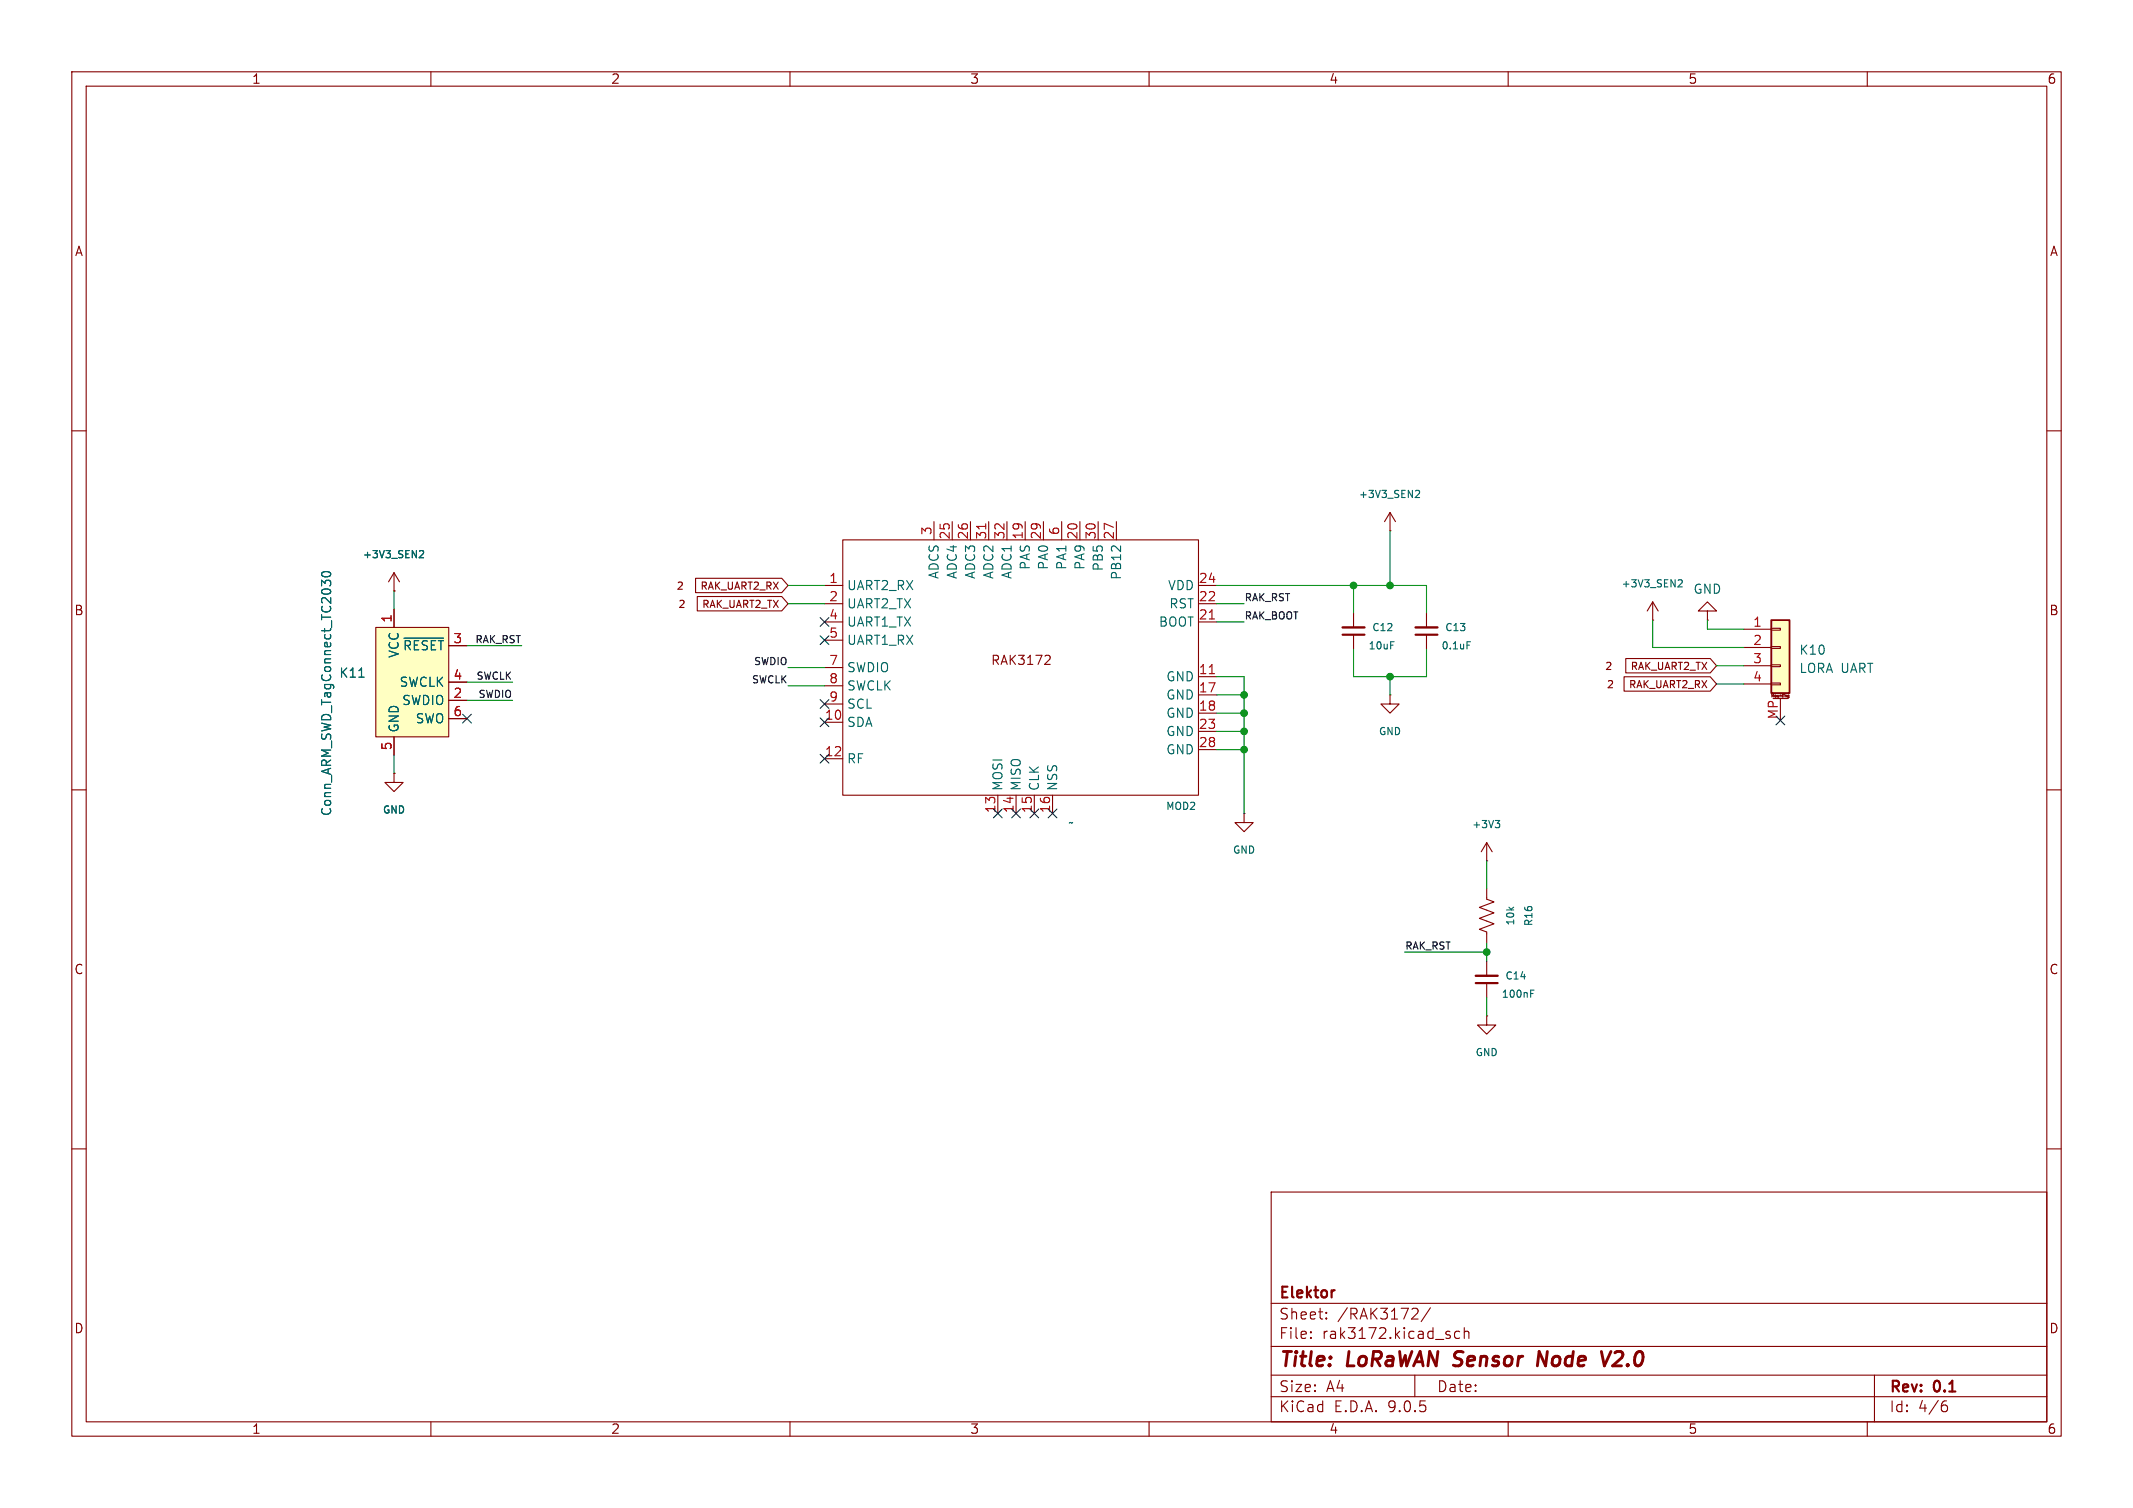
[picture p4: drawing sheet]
<svg xmlns="http://www.w3.org/2000/svg" width="297mm" height="210mm" viewBox="0 0 297 210" stroke-linecap="round" stroke-linejoin="round" font-family="sans-serif">
<g fill="none" stroke="#840000" stroke-width=".15">
<path d="M10 10h277v190h-277zM12 12h273v186h-273zM60 10v2M110 10v2M160 10v2M210 10v2M260 10v2M10 60h2M117.3 75.2h49.6v35.5h-49.6zM130 72.6v2.6M132.6 72.6v2.6M135.1 72.6v2.6"/>
<path d="M137.7 72.6v2.6M140.2 72.6v2.6M142.7 72.6v2.6M145.3 72.6v2.6M147.8 72.6v2.6M150.4 72.6v2.6M152.9 72.6v2.6M155.4 72.6v2.6M193.5 73.9h.1M193.5 71.4l-.7 1.2M193.5 71.4l.8 1.2M193.5 71.4v2.5"/>
<path d="M285 60h2M114.8 81.5h2.5M114.8 84.1h2.5M114.8 86.6h2.5M114.8 89.2h2.5M114.8 93h2.5M114.8 95.5h2.5M114.8 98h2.5M146 91.3l.2 .2v.3l-.8 .7h.8M166.9 81.5h2.5M166.9 84.1h2.5M166.9 86.6h2.5"/>
<path d="M166.9 94.2h2.5M166.9 96.8h2.5M166.9 99.3h2.5M188.5 85.3v2.1M188.5 88.4v2M193.5 96.8v1.2h1.3l-1.3 1.3-1.2-1.3h1.2M193.5 96.8h.1M198.6 85.3v2.1M198.6 88.4v2M230.1 86.4h.1M230.1 83.8l-.7 1.3M230.1 83.8l.8 1.3"/>
<path d="M230.1 83.8v2.6M237.7 85.1h1.3l-1.3-1.3-1.2 1.3h1.2v1.3M237.7 86.4h.1M10 110h2M114.8 100.6h2.5M114.8 105.7h2.5M138.9 110.7v2.6M141.5 110.7v2.6M144 110.7v2.6M146.6 110.7v2.6M166.9 101.9h2.5M166.9 104.4h2.5"/>
<path d="M173.2 113.3v1.3h1.3l-1.3 1.2-1.2-1.2h1.2M173.2 113.3h.1M207 119.9h.1M207 117.3l-.8 1.3M207 117.3l.8 1.3M207 117.3v2.6M285 110h2M10 160h2M177 166h108v32h-108zM285 160h2M60 198v2M110 198v2"/>
<path d="M160 198v2M177 194.5h108M177 191.5h108M177 187.5h108M177 181.5h108M182.5 186.3h.1l-.1 .1M182.5 186.3v.1M182.5 185.5v.1M182.5 185.5h.1l-.1 .1M184.7 183.6v.1M184.7 183.6h-.1l.1 .1M184.7 182.8v.1"/>
<path d="M184.7 182.8h-.1l.1 .1M196.8 182.2l.5 .1a.41 .41 0 0 1 .1 .5l-.9 .9h1M197 191.5v3M199.2 182.1l-1.3 2M203.2 185.5l-.4-.1-.3 .3v.4l.2 .2 .1 .1 .4-.1M203.9 185.5a.37 .37 0 0 1 .6 .1v.8M203.9 184.9v1.5M210 198v2M260 198v2M261 191.5v6.5M270.6 195.7h.4l.2 .3-.1 .5-.2 .1h-.3M271 195.1l-.4 .1"/>
</g>
<path d="M214.1 190.2l.2-2 .9 2M224.3 188.2l-.9 2M225.2 188.2l-.3 .2M225.8 189.1l-1.3 1.1h1.3" fill="none" stroke="#840000" stroke-width=".4"/>
<path d="M186.9 88.4h3.1M197.1 88.4h3.1M185.7 179.7h.1" fill="none" stroke="#840000" stroke-width=".3"/>
<path d="M186.9 87.4h3.1M197.1 87.4h3.1" fill="none" stroke="#840000" stroke-width=".33"/>
<path d="M197.1 68.3h.4l.2 .3-.7 .7h.7M193.6 89.4h.5M204.3 89.4h.4M233.7 80.8l.4-.1 .1 .3-.6 .7h.6M208.2 114.3h.6l-.3 .3 .3 .1v.4l-.2 .2h-.3" fill="none" stroke="#006464" stroke-width=".15"/>
<path d="M137.3 72.9v.8M168.4 86.2h.7M168.4 93.8h.7" fill="none" stroke="#a90000" stroke-width=".15"/>
<path d="M246.6 86.4h2.6v10.1h-2.6z" fill="#ffffc2"/>
<path d="M246.6 86.4h2.6v10.1h-2.6z" fill="none" stroke="#840000" stroke-width=".25"/>
<g fill="none" stroke="#840000" stroke-width=".15">
<path d="M54.9 79.8l-.8 1.2M54.9 79.8l.7 1.2M54.9 79.8v2.5M54.9 82.3h.1M242.8 87.6h3.8M242.8 90.2h3.8M242.8 92.7h3.8M242.8 95.3h3.8M246.6 87.5h1.3v.3h-1.3zM246.6 90h1.3v.3h-1.3zM246.6 92.6h1.3v.2h-1.3zM246.6 95.1h1.3v.3h-1.3z"/>
<path d="M246.7 97.1v-.4l.1 .3 .2-.3v.4M246.9 97.3h2M247.9 97.3v3M248.2 96.7v.3M248.4 96.7h.1M249.1 96.8v.3l-.2 .1M249.1 96.8l-.2 .1v.2h.2M54.9 107.7v1.3h1.2l-1.2 1.2-1.3-1.2h1.3M54.9 107.7h.1M207 123.7v1.5l1 .4-2 .8 2 .7-2 .8 2 .8-2 .7 1 .4v1.5M207 133.9v2M207 136.9v2"/>
<path d="M207 141.5v1.2h1.3l-1.3 1.3-1.3-1.3h1.3M207 141.5h.1"/>
</g>
<path d="M205.5 136.9h3" fill="none" stroke="#840000" stroke-width=".3"/>
<path d="M205.5 135.9h3" fill="none" stroke="#840000" stroke-width=".33"/>
<path d="M58.5 76.7h.3l.2 .3-.6 .7h.6M213.1 138.4h.4M213.1 137.9h.5" fill="none" stroke="#006464" stroke-width=".15"/>
<path d="M52.3 87.4h10.2v15.2h-10.2z" fill="#ffffc2"/>
<g fill="none" stroke="#840000" stroke-width=".15">
<path d="M52.3 87.4h10.2v15.2h-10.2zM54.9 82.3h.1M54.9 84.8v2.6M62.5 89.9h2.5M62.5 95h2.5M62.5 97.5h2.5M96.9 80.5h12l.8 1-.8 1h-12zM97.1 83.1h11.8l.8 1-.8 1h-11.8zM226.1 94.2h12l.9 1.1-.9 1h-12zM226.4 91.7h11.7l.9 1-.9 1h-11.7zM54.9 107.7h.1M54.9 102.6v2.6"/>
<path d="M62.5 100.1h2.5"/>
</g>
<path d="M44.9 79.7l.4-.1 .5 .1 .2 .1v.2a.79 .79 0 0 1-1.2 0zM58.5 76.7h.3l.2 .3-.6 .7h.6M46 81.4v-.3l-.2-.3-.4 .1-.1 .3-.5-.4v.8M50 94.3h.7M56.3 88.9h5.4" fill="none" stroke="#006464" stroke-width=".15"/>
<g fill="none" stroke="#009600" stroke-width=".15">
<path d="M193.5 73.9v7.6M54.9 82.3v2.5M65 89.9h7.6M65 95h6.4M65 97.5h6.4M109.7 81.5h5.1M109.7 84.1h5.1M109.7 93h5.1M109.7 95.5h5.1M169.4 86.6h3.8M169.4 81.5h29.2v3.8M169.4 94.2h3.8v19.1"/>
<path d="M169.4 96.8h3.8M169.4 99.3h3.8M169.4 84.1h3.8M188.5 81.5v3.8M188.5 90.4v3.8h10.1v-3.8M193.5 94.2v2.6M230.1 86.4v3.8h12.7M237.7 86.4v1.2h5.1M239 92.7h3.8M239 95.3h3.8M54.9 105.2v2.5M169.4 101.9h3.8"/>
<path d="M169.4 104.4h3.8M207 119.9v3.8M195.6 132.6h11.4M207 131.3v2.6M207 138.9v2.6"/>
</g>
<g fill="none" stroke="#000084" stroke-width=".15">
<path d="M64.4 99.5l1.2 1.2M65.6 99.5l-1.2 1.2M114.2 88.5l1.2 1.3M114.2 97.4l1.2 1.3M114.2 100l1.2 1.2M114.2 86l1.2 1.2M115.4 88.5l-1.2 1.3M115.4 97.4l-1.2 1.3M115.4 100l-1.2 1.2M115.4 86l-1.2 1.2M247.3 99.7l1.2 1.2M248.5 99.7l-1.2 1.2"/>
<path d="M114.2 105.1l1.2 1.2M115.4 105.1l-1.2 1.2M138.3 112.7l1.2 1.2M139.5 112.7l-1.2 1.2M140.9 112.7l1.2 1.2M142.1 112.7l-1.2 1.2M143.4 112.7l1.2 1.2M144.6 112.7l-1.2 1.2M145.9 112.7l1.3 1.2M147.2 112.7l-1.3 1.2"/>
</g>
<g fill="#009600" stroke="#009600" stroke-width=".15">
<circle cx="173.2" cy="101.9" r=".46"/>
<circle cx="173.2" cy="96.8" r=".46"/>
<circle cx="173.2" cy="99.3" r=".46"/>
<circle cx="193.5" cy="94.2" r=".46"/>
<circle cx="173.2" cy="104.4" r=".46"/>
<circle cx="193.5" cy="81.5" r=".46"/>
<circle cx="188.5" cy="81.5" r=".46"/>
<circle cx="207" cy="132.6" r=".46"/>
</g>
<g font-size="2.8" fill="#840000">
<text x="178" y="190.9">Title:</text>
<text x="187.7" y="190.9">LoRaWAN Sensor</text>
<text x="215.7" y="190.9">Node</text>
<text x="225.5" y="190.9">V2.0</text>
</g>
<g font-size="2.1" fill="#840000">
<text x="178" y="184">Sheet:</text>
<text x="178" y="181.2">Elektor</text>
<text x="186.2" y="184">/RAK3172/</text>
<text x="178" y="186.7">File:</text>
<text x="184.1" y="186.7">rak3172.kicad_sch</text>
<text x="178" y="196.9">KiCad</text>
<text x="178" y="194.1">Size:</text>
<text x="184.7" y="194.1">A4</text>
<text x="185.7" y="196.9">E.D.A.</text>
<text x="193.3" y="196.9">9.0.5</text>
<text x="200" y="194.1">Date:</text>
<text x="263" y="194.3">Rev:</text>
<text x="263" y="196.9">Id:</text>
<text x="267.1" y="196.9">4/6</text>
<text x="269.4" y="194.3">0.1</text>
</g>
<g font-size="1.8" fill="#840000">
<text x="35" y="11.9">1</text>
<text x="85" y="11.9">2</text>
<text x="135" y="11.9">3</text>
<text x="185" y="11.9">4</text>
<text x="235" y="11.9">5</text>
<text x="285" y="11.9">6</text>
<text x="10.3" y="35.9">A</text>
<text x="285.3" y="35.9">A</text>
<text x="10.3" y="85.9">B</text>
<text x="285.3" y="85.9">B</text>
<text x="137.9" y="92.8">RAK3172</text>
<text x="10.3" y="135.9">C</text>
<text x="285.3" y="135.9">C</text>
<text x="10.3" y="185.9">D</text>
<text x="285.3" y="185.9">D</text>
<text x="35" y="199.9">1</text>
<text x="85" y="199.9">2</text>
<text x="135" y="199.9">3</text>
<text x="185" y="199.9">4</text>
<text x="235" y="199.9">5</text>
<text x="285" y="199.9">6</text>
</g>
<g font-size="1.8" fill="#a90000">
<text x="129.8" y="74.6" transform="rotate(-90 129.8 74.6)">3</text>
<text x="132.3" y="75.2" transform="rotate(-90 132.3 75.2)">25</text>
<text x="134.9" y="75.2" transform="rotate(-90 134.9 75.2)">26</text>
<text x="137.4" y="75.2" transform="rotate(-90 137.4 75.2)">31</text>
<text x="140" y="75.2" transform="rotate(-90 140 75.2)">32</text>
<text x="142.5" y="75.2" transform="rotate(-90 142.5 75.2)">19</text>
<text x="145" y="75.2" transform="rotate(-90 145 75.2)">29</text>
<text x="147.6" y="74.6" transform="rotate(-90 147.6 74.6)">6</text>
<text x="150.1" y="75.2" transform="rotate(-90 150.1 75.2)">20</text>
<text x="152.7" y="75.2" transform="rotate(-90 152.7 75.2)">30</text>
<text x="155.2" y="75.2" transform="rotate(-90 155.2 75.2)">27</text>
<text x="115.4" y="81.3">1</text>
<text x="115.4" y="83.8">2</text>
<text x="166.8" y="81.3">24</text>
<text x="166.8" y="83.8">22</text>
<text x="54.6" y="86.8" transform="rotate(-90 54.6 86.8)">1</text>
<text x="63" y="89.7">3</text>
<text x="115.4" y="86.4">4</text>
<text x="115.4" y="88.9">5</text>
<text x="166.8" y="86.4">21</text>
<text x="244" y="87.4">1</text>
<text x="244" y="89.9">2</text>
<text x="63" y="94.7">4</text>
<text x="115.4" y="92.7">7</text>
<text x="115.4" y="95.3">8</text>
<text x="166.8" y="94">11</text>
<text x="244" y="92.5">3</text>
<text x="244" y="95">4</text>
<text x="63" y="97.3">2</text>
<text x="63" y="99.8">6</text>
<text x="114.8" y="100.3">10</text>
<text x="115.4" y="97.8">9</text>
<text x="166.8" y="96.5">17</text>
<text x="166.8" y="99.1">18</text>
<text x="166.8" y="101.6">23</text>
<text x="247.6" y="100.3" transform="rotate(-90 247.6 100.3)">MP</text>
<text x="54.6" y="104.6" transform="rotate(-90 54.6 104.6)">5</text>
<text x="114.8" y="105.4">12</text>
<text x="166.8" y="104.1">28</text>
<text x="138.7" y="113.3" transform="rotate(-90 138.7 113.3)">13</text>
<text x="141.2" y="113.3" transform="rotate(-90 141.2 113.3)">14</text>
<text x="143.8" y="113.3" transform="rotate(-90 143.8 113.3)">15</text>
<text x="146.3" y="113.3" transform="rotate(-90 146.3 113.3)">16</text>
</g>
<g font-size="1.8" fill="#006464">
<text x="117.9" y="82.4">UART2_RX</text>
<text x="130.9" y="80.7" transform="rotate(-90 130.9 80.7)">ADCS</text>
<text x="133.5" y="80.7" transform="rotate(-90 133.5 80.7)">ADC4</text>
<text x="136" y="80.7" transform="rotate(-90 136 80.7)">ADC3</text>
<text x="138.5" y="80.7" transform="rotate(-90 138.5 80.7)">ADC2</text>
<text x="141.1" y="80.7" transform="rotate(-90 141.1 80.7)">ADC1</text>
<text x="143.6" y="79.5" transform="rotate(-90 143.6 79.5)">PAS</text>
<text x="146.2" y="79.5" transform="rotate(-90 146.2 79.5)">PA0</text>
<text x="148.7" y="79.5" transform="rotate(-90 148.7 79.5)">PA1</text>
<text x="151.2" y="79.5" transform="rotate(-90 151.2 79.5)">PA9</text>
<text x="153.8" y="79.6" transform="rotate(-90 153.8 79.6)">PB5</text>
<text x="156.3" y="80.9" transform="rotate(-90 156.3 80.9)">PB12</text>
<text x="162.5" y="82.4">VDD</text>
<text x="235.7" y="82.9">GND</text>
<text x="117.9" y="84.9">UART2_TX</text>
<text x="117.9" y="87.5">UART1_TX</text>
<text x="161.3" y="87.5">BOOT</text>
<text x="162.7" y="84.9">RST</text>
<text x="47.2" y="94.6">K11</text>
<text x="55.5" y="95.9">SWCLK</text>
<text x="55.7" y="91.7" transform="rotate(-90 55.7 91.7)">VCC</text>
<text x="56" y="90.8">~{RESET}</text>
<text x="117.9" y="90">UART1_RX</text>
<text x="117.9" y="93.8">SWDIO</text>
<text x="162.3" y="95.1">GND</text>
<text x="250.5" y="93.9">LORA UART</text>
<text x="250.5" y="91.4">K10</text>
<text x="55.9" y="98.4">SWDIO</text>
<text x="57.8" y="100.9">SWO</text>
<text x="117.9" y="96.4">SWCLK</text>
<text x="117.9" y="98.9">SCL</text>
<text x="117.9" y="101.4">SDA</text>
<text x="162.3" y="97.6">GND</text>
<text x="162.3" y="100.2">GND</text>
<text x="55.7" y="102.1" transform="rotate(-90 55.7 102.1)">GND</text>
<text x="117.9" y="106.5">RF</text>
<text x="162.3" y="102.7">GND</text>
<text x="162.3" y="105.3">GND</text>
<text x="46.3" y="113.8" transform="rotate(-90 46.3 113.8)">Conn_ARM_SWD_TagConnect_TC2030</text>
<text x="139.8" y="110.2" transform="rotate(-90 139.8 110.2)">MOSI</text>
<text x="142.3" y="110.2" transform="rotate(-90 142.3 110.2)">MISO</text>
<text x="144.9" y="110.2" transform="rotate(-90 144.9 110.2)">CLK</text>
<text x="147.4" y="110.2" transform="rotate(-90 147.4 110.2)">NSS</text>
</g>
<g font-size="1.4" fill="#006464">
<text x="189.1" y="69.6">+3V3_SEN2</text>
<text x="50.4" y="77.9">+3V3_SEN2</text>
<text x="225.7" y="82">+3V3_SEN2</text>
<text x="191" y="88.1">C12</text>
<text x="201.1" y="88.1">C13</text>
<text x="190.5" y="90.6">10uF</text>
<text x="200.6" y="90.6">0.1uF</text>
<text x="191.9" y="102.6">GND</text>
<text x="53.2" y="113.5">GND</text>
<text x="162.3" y="113">MOD2</text>
<text x="148.7" y="115.3">~</text>
<text x="171.6" y="119.1">GND</text>
<text x="204.9" y="115.5">+3V3</text>
<text x="211" y="129" transform="rotate(-90 211 129)">10k</text>
<text x="213.6" y="129.1" transform="rotate(-90 213.6 129.1)">R16</text>
<text x="209.5" y="136.6">C14</text>
<text x="209" y="139.2">100nF</text>
<text x="205.4" y="147.3">GND</text>
</g>
<g font-size="1.4" fill="#840000">
<text x="94.1" y="82.3">2</text>
<text x="97.4" y="82.3">RAK_UART2_RX</text>
<text x="94.3" y="84.9">2</text>
<text x="97.6" y="84.9">RAK_UART2_TX</text>
<text x="223.4" y="93.5">2</text>
<text x="226.9" y="93.5">RAK_UART2_TX</text>
<text x="223.6" y="96.1">2</text>
<text x="226.7" y="96.1">RAK_UART2_RX</text>
</g>
<g font-size="1.4" fill="#0f0f0f">
<text x="173.2" y="83.8">RAK_RST</text>
<text x="66.1" y="89.6">RAK_RST</text>
<text x="173.2" y="86.3">RAK_BOOT</text>
<text x="66.2" y="94.7">SWCLK</text>
<text x="104.6" y="95.2">SWCLK</text>
<text x="104.9" y="92.7">SWDIO</text>
<text x="66.5" y="97.3">SWDIO</text>
<text x="195.6" y="132.3">RAK_RST</text>
</g>
<text font-size=".5" fill="#840000" x="246.4" y="97.3">Mounting</text>
</svg>
